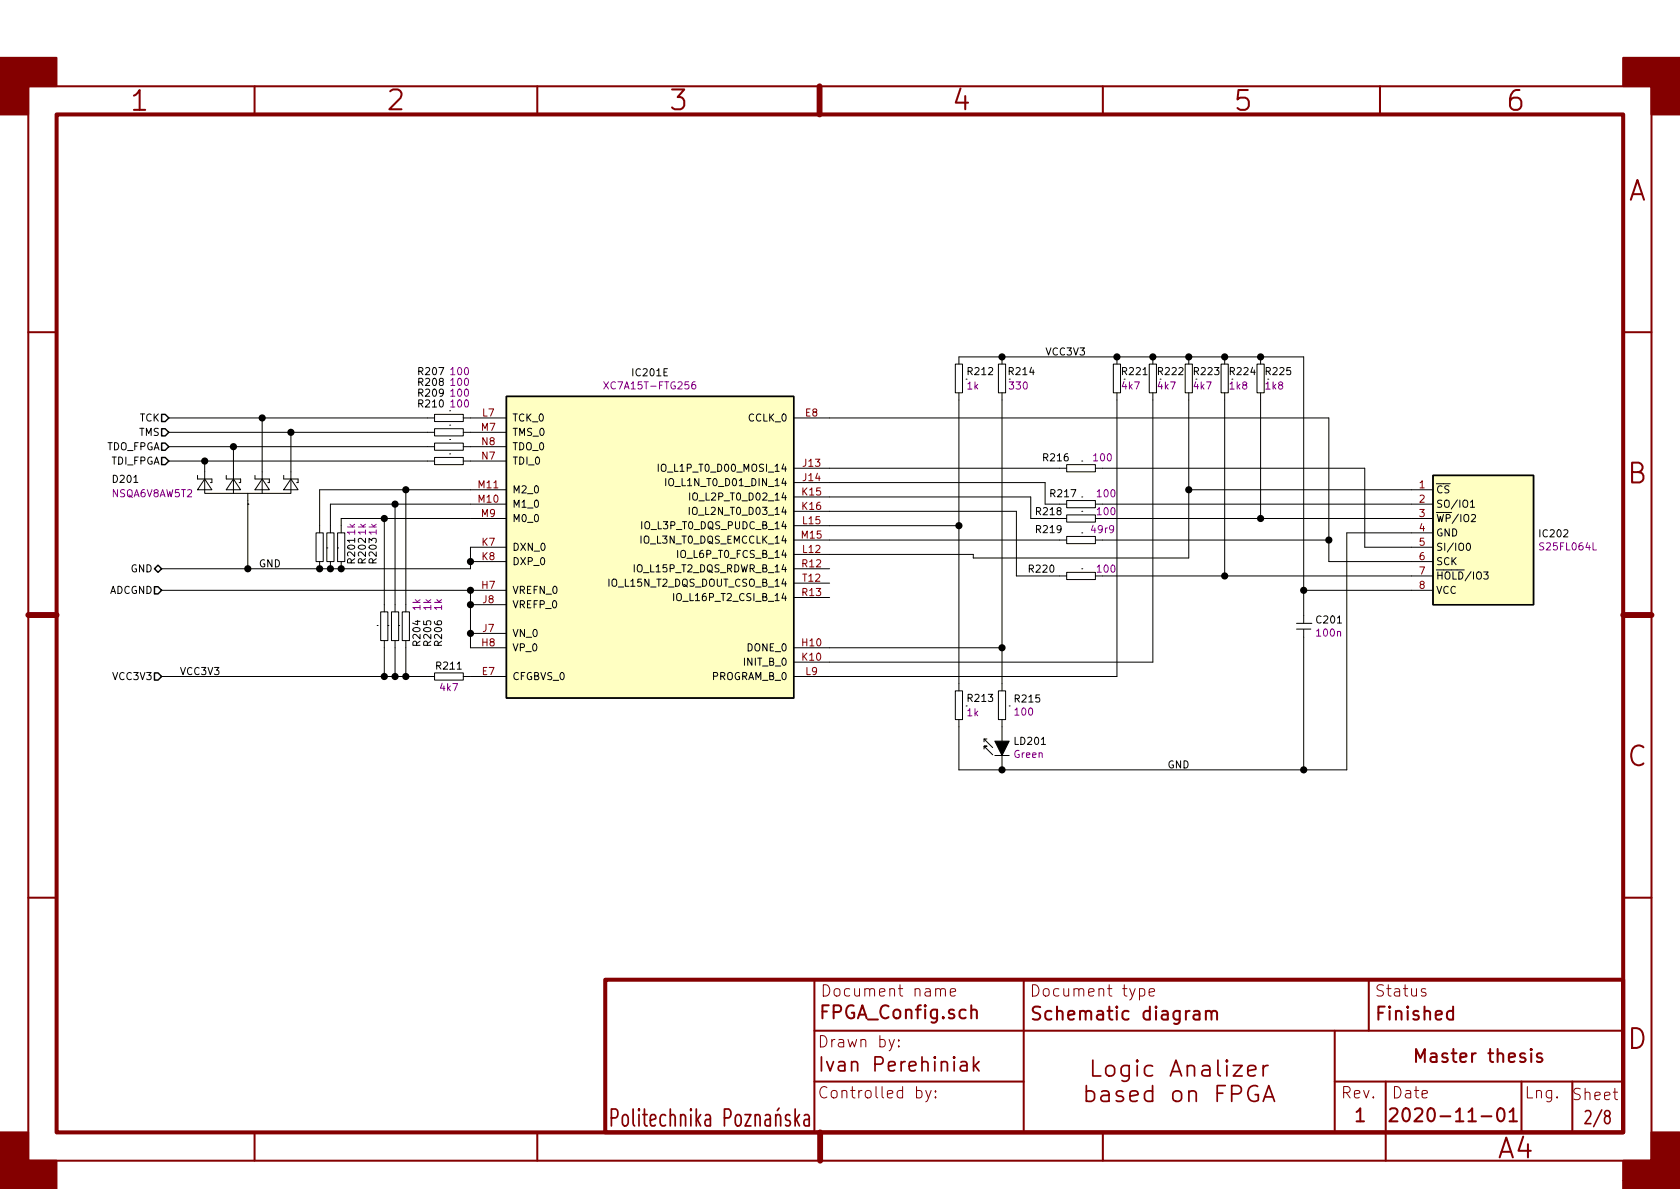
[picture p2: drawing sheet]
<svg xmlns="http://www.w3.org/2000/svg" width="297mm" height="210mm" viewBox="0 0 297 210" stroke-linecap="round" stroke-linejoin="round" font-family="sans-serif">
<g fill="none" stroke="#840000" stroke-width=".36">
<path d="M5 15.3h287v190h-287zM45 15.3v4.9M95 15.3v4.9M145 15.3v4.9M195 15.3v4.9M244 15.3v4.9M5 58.7h5M287 58.7h5M5 108.8h5M287 108.8h5M5 158.7h5M287 158.7h5"/>
<path d="M144 173.2v27M171.7 178.8a.57 .57 0 0 1 1 .1v1.2M171.7 177.8v2.3M181 173.2v27M211.1 178.9l.2-.1 .7 .1 .1 1.4M212.1 179.3l-.8 .1a.46 .46 0 0 0-.3 .5 .46 .46 0 0 0 .3 .4h.6l.2-.1M213.2 179a.57 .57 0 0 1 1 .1v1.2M213.2 178.8v1.5M214.2 179.1l.1-.2 .2-.1 .6 .1 .1 .2v1.2M242 173.2v9.1M256.9 178.9l-.6-.1-.5 .4 .1 .9 .4 .2 .6-.1M256.9 178v2.3"/>
<path d="M144 182.3h143M144 191.3h37M236 191.3h51M236 182.3v17.9M239.9 196.6l.6-.6v2.3M239.9 198.3h1.3M245 191.3v14M245.8 196.2l.3-.2h.5a.61 .61 0 0 1 .4 1l-1.4 1.3h1.5M250.4 187.8v-2.3l.7 1.6 .8-1.6v2.3M253 186.4l.2-.1 .7 .1 .1 1.4M254 186.8l-.8 .1a.46 .46 0 0 0-.3 .5 .46 .46 0 0 0 .3 .4l.8-.1M255.9 186.4l-.6-.1-.2 .1-.1 .2 .1 .3 .8 .2 .1 .2-.1 .4-.2 .1-.7-.1"/>
<path d="M256.6 186.3h.9M257 185.5v2l.1 .2 .4 .1M258.2 187l1.1-.2-.1-.4-.7-.1-.2 .1-.1 .2 .1 1.1 .2 .1 .7-.1M260.3 186.3v1.5M260.9 186.3a.59 .59 0 0 0-.6 .4M263.1 186.3h.9M263.5 185.5v2l.1 .2 .4 .1M264.8 186.5a.57 .57 0 0 1 1 .1v1.2M264.8 185.5v2.3M264.9 196.2a.56 .56 0 0 1 .6-.2 .56 .56 0 0 1 .4 .4 1.37 1.37 0 0 1-.4 1.9 .64 .64 0 0 1-.7-.5 1.96 1.96 0 0 1 .1-1.6zM266.8 187l1.1-.2-.1-.4-.7-.1-.2 .1-.1 .2 .1 1.1 .2 .1 .7-.1M266.9 196.6l.7-.6v2.3"/>
<path d="M266.9 198.3h1.3M269 191.3v8.9M269.6 186.4l-.5-.1-.2 .1-.1 .2 .1 .3 .7 .2 .1 .2-.1 .4-.2 .1-.6-.1M270.7 185.5l-.1 .1 .1 .1 .1-.1-.1-.1v.2M270.7 186.3v1.5M272.6 186.4l-.5-.1-.3 .1-.1 .2 .1 .3 .8 .2 .1 .2-.1 .4-.2 .1-.7-.1M278 191.3v8.9M45 200.2v5.1M95 200.2v5.1M145 200.2v5.1M195 200.2v5.1M287 208.8h5"/>
</g>
<path d="M10 20.2h277v180h-277zM107 173.2h180v27h-180z" fill="none" stroke="#840000" stroke-width=".71"/>
<path d="M144.9 15.3v4.9M5 108.8h5M287 108.8h5M145 200.2v5.1" fill="none" stroke="#840000" stroke-width="1"/>
<g fill="#840000" stroke="#840000" stroke-width=".36">
<path d="M0 10.2h10v5h-5v5h-5z"/>
<path d="M0 200.2h5v5.1h5v4.9h-10z"/>
<path d="M287 10.2h10v10h-5v-5h-5z"/>
<path d="M287 205.3h5v-5.1h5v10.1h-10z"/>
</g>
<g fill="none" stroke="#840000" stroke-width=".3">
<path d="M137.2 197.4l.2-.3h.3l.2 .2 .1 1.8M137.2 197.1v2M137.7 196l-.3 .4M139.6 197.3l-.4-.2a.54 .54 0 0 0-.3 .6 .54 .54 0 0 0 .5 .4 .55 .55 0 0 1 .4 .5 .55 .55 0 0 1-.4 .5h-.3l-.2-.1M140.6 196.1v3M140.8 198l.6 1.1M141.4 197.1l-.8 1.1M142.2 197.3l.2-.2h.4l.2 .2 .1 1.8M143.1 197.8l-.2 .2h-.5a.7 .7 0 0 0 0 1.1h.5l.2-.1M169.9 187.8l.2-.1 .7 .1 .2 .3v1.3M171 188.3l-.9 .1a.48 .48 0 0 0-.3 .5 .48 .48 0 0 0 .3 .5l.9-.2M172.1 186.9v2.5"/>
<path d="M172.4 188.4l.7 1M173.1 187.7l-1 1M192.1 193a.97 .97 0 0 1 1.4 .4v.8l-.1 .3a1.04 1.04 0 0 1-1.3 .1M192.1 192v2.8M193.2 187.5v2.8h1.4M194.8 193l.3-.1 .8 .1 .2 .3v1.5M195.7 188.7a.84 .84 0 0 1 1.4 .2v.8a.83 .83 0 0 1-.8 .6 .83 .83 0 0 1-.8-.6v-.8zM196.1 193.6l-1 .1a.55 .55 0 0 0-.3 .9l.3 .2 1-.2M198.5 193l-.7-.1-.3 .1-.1 .3 .1 .4 1 .3 .2 .2-.2 .4-.3 .2-.8-.2M199.6 188.4v2.3a.81 .81 0 0 1-1.2 .4M199.6 188.5l-.8-.1-.3 .1-.3 .4v.8l.3 .4 .3 .2 .8-.2M199.8 193.8l1.4-.2-.1-.6-.9-.1-.3 .1-.1 .3v1.1l.1 .2 .3 .2 .9-.2"/>
<path d="M201.1 187.5l-.2 .1 .2 .2 .1-.2-.1-.1v.3M201.1 188.4v1.9M203.8 188.5l-.9-.1-.3 .1-.2 .4v.8l.2 .4 .3 .2 .9-.2M203.8 193l-.9-.1-.3 .1-.2 .4v.8l.2 .4 .3 .2 .9-.2M203.8 192v2.8M206.9 190.3l1-2.8 1 2.8M207.2 189.5h1.4M207.5 193.2a.84 .84 0 0 1 1.4 .2v.8a.81 .81 0 0 1-.8 .6 .81 .81 0 0 1-.7-.6v-.8zM209.9 188.7a.77 .77 0 0 1 1.3 .1v1.5M209.9 188.4v1.9M210.2 193.2a.79 .79 0 0 1 1.3 .1v1.5M210.2 192.9v1.9"/>
<path d="M212.6 188.5l.3-.1 .9 .1 .1 .3v1.5M213.9 189.1l-.3 .1h-.7a.57 .57 0 0 0-.3 .9l.3 .2h.7l.3-.2M215.2 193.3h1M215.3 187.5v2.4l.2 .2 .3 .2M216.6 192h-1.4v2.8M216.9 187.5l-.1 .1 .1 .2 .2-.2-.2-.1v.3M216.9 188.4v1.9M217.8 193.4h1.1a.76 .76 0 0 0 .6-.7 .76 .76 0 0 0-.6-.7h-1.1v2.8M218.1 188.4h1.5l-1.5 1.9h1.5M220.6 189.4l1.4-.3-.1-.6-.8-.1-.3 .1-.2 .3v1.1l.2 .2 .3 .2 .8-.2M222.4 192.1a1.22 1.22 0 0 0-1.4 .2 1.22 1.22 0 0 0-.4 1.3 1.13 1.13 0 0 0 .6 1.1 1.13 1.13 0 0 0 1.3-.2v-.9h-.6M223.3 194.8l1-2.8 1 2.8"/>
<path d="M223.3 188.4v1.9M223.6 194h1.4M224.2 188.4a.74 .74 0 0 0-.9 .5"/>
</g>
<g fill="none" stroke="#840000" stroke-width=".18">
<path d="M166.3 175.1l.3-.3 .5 .1 .1 1.2M168 175.5l1-.2-.1-.4-.6-.1-.3 .3 .1 .9 .2 .1 .6-.1M201.5 174.9a.71 .71 0 0 1 .8 .1v1a.67 .67 0 0 1-.8 0M203.2 175.5l.9-.2-.1-.4-.5-.1-.3 .3 .1 .9 .2 .1 .5-.1M252.1 174.9a.49 .49 0 0 0-.8 .2l.1 .3 .5 .1 .2 .3v.2l-.2 .1-.6-.1M158.1 183.8l-.6 1.8-.3 .2M158.9 185h.1l-.1 .1v-.1v.1M158.9 183.9l.1 .1-.1 .1v-.2v.2M162.1 192.9a.68 .68 0 0 1 .8 .1l.1 .2-.1 .8-.3 .2-.5-.1M163.7 192.8l.5 1.4M164.6 192.8l-.6 1.8-.3 .2M165.4 194l.1 .1-.1 .1-.1-.1 .1-.1v.2"/>
<path d="M165.4 192.9l.1 .1-.1 .1-.1-.1 .1-.1v.2"/>
</g>
<g fill="none" stroke="#000" stroke-width=".18">
<path d="M29.8 76.4h47M29.8 73.9h47M29.8 79h47M41.3 79v8.2M46.4 73.9v13.3M51.4 76.4v10.8h-15.2v-5.7M76.8 75.8h5.1v1.3h-5.1zM76.8 73.3h5.1v1.2h-5.1zM76.8 78.4h5.1v1.2h-5.1zM79.5 75.2h.1M79.5 77.7h.1M81.9 76.4h7.6"/>
<path d="M81.9 73.9h7.6M81.9 79h7.6M140.3 73.9h94.6v25.4h18.5M168.9 64.4h1.3v5.1h-1.3zM169.5 64.4v-1.3h61v47.1M169.5 69.5v52.7M176.5 64.4h1.3v5.1h-1.3zM177.2 63.1v1.3M177.2 69.5v52.7M196.8 64.4h1.3v5.1h-1.3zM197.5 69.5v50.1h-57.2M197.5 63.1v1.3"/>
<path d="M203.2 64.4h1.3v5.1h-1.3zM203.8 69.5v47.6h-63.5M203.8 63.1v1.3M209.5 64.4h1.3v5.1h-1.3zM210.2 69.5v29.2h-38.1v-.7h-31.8M210.2 63.1v1.3M215.9 64.4h1.3v5.1h-1.3zM216.5 63.1v1.3M216.5 69.5v32.3M222.2 64.4h1.3v5.1h-1.3zM222.9 63.1v1.3M222.9 69.5v22.2"/>
<path d="M29.8 81.5h47M34.9 84.1v.6h2.6v.6h-.3M36.2 84.7l1.3 1.9h-2.6zM40 84.1v.6h2.5v.6h-.2M41.3 84.7l1.2 1.9h-2.5zM43.8 89.1h.1M43.8 87.2v13.4M45.1 84.1v.6h2.5v.6h-.2M46.4 84.7l1.2 1.9h-2.5zM50.2 84.1v.6h2.5v.6h-.2M51.4 84.7l1.3 1.9h-2.5zM55.9 94.2h1.2v5.1h-1.2z"/>
<path d="M56.5 99.3v1.3M57.8 94.2h1.3v5.1h-1.3zM57.8 96.9h.1M58.4 99.3v1.3M59.7 94.2h1.3v5.1h-1.3zM59.7 96.9h.1M60.3 99.3v1.3M67.9 91.7v16.5M69.8 89.1v19.1M71.8 86.6v21.6M76.8 80.9h5.1v1.3h-5.1zM79.5 80.3h.1"/>
<path d="M81.9 81.5h7.6M83.2 99.3h6.3M89.5 89.1h-31.1v5.1M89.5 91.7h-29.2v2.5M89.5 86.6h-33v7.6M89.5 96.8h-6.3v3.8h-54.6M112.1 99.9v1.2M113.5 92.2v1.3M116.4 82.1v1.3M117 82.3a.45 .45 0 0 1 .7 0 .88 .88 0 0 1-.3 1.1l-.3-.1a1.07 1.07 0 0 1-.1-1zM117.7 84.6v1.3M118.3 84.8l.2-.2a.45 .45 0 0 1 .6 .5v.4l-.2 .3h-.5a1 1 0 0 1-.1-1z"/>
<path d="M119.8 97.3v1.3M121.9 89.7v1.3M121.9 87.2v1.2M122.5 89.9a.45 .45 0 0 1 .7 0 .88 .88 0 0 1-.2 1.1l-.4-.1a1.07 1.07 0 0 1-.1-1zM122.5 87.3a.45 .45 0 0 1 .8 0 .88 .88 0 0 1-.3 1.1h-.3a1.07 1.07 0 0 1-.2-1.1zM140.3 95.5h48.3M140.3 82.8h48.3M140.3 85.3h44.5v3.8h3.8M140.3 87.9h41.9v3.8h6.4M140.3 90.4h39.4v11.4h8.9M140.3 93h29.2M188.6 94.9h5.1v1.2h-5.1z"/>
<path d="M188.6 82.2h5.1v1.2h-5.1zM188.6 88.5h5.1v1.3h-5.1zM188.6 91.1h5.1v1.2h-5.1zM191.3 94.2h.1M191.3 81.5h.1M191.3 87.9h.1M191.3 90.4h.1M193.7 95.5h41.2M193.7 82.8h47.6v14h12.1M193.7 89.1h59.7M194.9 91.7h58.5M210.2 86.6h43.2"/>
<path d="M253.4 94.2h-15.3v41.9h-68.6v-8.9M259.4 96.2l.2-.1a.67 .67 0 0 1 .4 .6 .67 .67 0 0 1-.4 .6l-.3-.2v-.3zM260 88.8l.3-.4v1.3M260 89.7h.7M260.2 91.1l.5-.1 .2 .3-.1 .2-.7 .7h.8M28.6 119.6h48.2M28.6 104.4h60.9M66.7 110.6h.1M67.3 108.2h1.3v5.1h-1.3zM67.9 113.3v6.3M68.6 110.6h.1M69.2 108.2h1.3v5.1h-1.3z"/>
<path d="M69.8 113.3v6.3M70.5 110.6h.1M71.1 108.2h1.3v5.1h-1.3zM71.8 113.3v6.3M76.8 119h5.1v1.3h-5.1zM81.9 119.6h7.6M83.2 104.4v10.1h6.3M83.2 112h6.3M83.2 106.9h6.3M107.7 102.4v1.3M119.1 104.9v1.3M140.3 114.5h36.9"/>
<path d="M140.3 100.6h6.4M140.3 105.7h6.4M140.3 103.1h6.4M188.6 101.2h5.1v1.3h-5.1zM191.3 100.6h.1M194.9 101.8h58.5M229.2 110.2h2.6M229.2 111.2h2.6M230.5 104.4h22.9M230.5 111.3v24.8M231.8 110.2h.1M262.3 101.1h.8l-.4 .5 .4 .1-.1 .7h-.5l-.2-.1"/>
<path d="M168.9 122.2h1.3v5h-1.3zM174 132.5v-.6h.5h-.5l1.5 1.6M174 130.7v.5M174.5 130.7h-.5l1.5 1.5M175.9 133.6h2.5M176.5 122.2h1.3v5h-1.3zM177.2 127.2v3.9M177.2 133.6v2.5M178.4 124.8h.1"/>
</g>
<g fill="#ffffc2" stroke="#ffffc2" stroke-width=".18">
<path d="M253.4 84.1h17.7v22.8h-17.7z"/>
<path d="M89.5 70.1h50.8v53.3h-50.8z"/>
</g>
<path d="M28.6 75.8h.6l.6 .6-.6 .7h-.6zM28.6 78.4h.6l.6 .6-.6 .6h-.6zM28.6 73.3h.6l.6 .6-.6 .6h-.6zM89.5 70.1h50.8v53.3h-50.8zM27.9 99.9l.7 .7-.7 .6-.6-.6zM28.6 80.9h.6l.6 .6-.6 .7h-.6zM253.4 84.1h17.7v22.8h-17.7zM27.3 119h.6l.7 .6-.7 .7h-.6zM27.3 103.8h.6l.7 .6-.7 .6h-.6z" fill="none" stroke="#000" stroke-width=".25"/>
<path d="M106.8 67.5l.8 1.3M107.6 67.5l-.8 1.3M122.9 67.5l-.4 .1-.2 .5 .1 .6 .2 .1 .3-.1 .1-.2-.1-.4-.3-.1-.3 .2M281.7 96v1.3h.6" fill="none" stroke="#840084" stroke-width=".18"/>
<path d="M175.9 131.1h2.5l-1.2 2.5z" fill="#000" stroke="#000" stroke-width=".18"/>
<g fill="#000" stroke="#000" stroke-width=".25">
<circle cx="41.3" cy="79" r=".51"/>
<circle cx="46.4" cy="73.9" r=".51"/>
<circle cx="51.4" cy="76.4" r=".51"/>
<circle cx="177.2" cy="63.1" r=".51"/>
<circle cx="197.5" cy="63.1" r=".51"/>
<circle cx="203.8" cy="63.1" r=".51"/>
<circle cx="210.2" cy="63.1" r=".51"/>
<circle cx="216.5" cy="63.1" r=".51"/>
<circle cx="222.9" cy="63.1" r=".51"/>
<circle cx="36.2" cy="81.5" r=".51"/>
<circle cx="67.9" cy="91.7" r=".51"/>
<circle cx="69.9" cy="89.1" r=".51"/>
<circle cx="71.8" cy="86.6" r=".51"/>
<circle cx="83.2" cy="99.3" r=".51"/>
<circle cx="169.5" cy="93" r=".51"/>
<circle cx="210.2" cy="86.6" r=".51"/>
<circle cx="222.9" cy="91.7" r=".51"/>
<circle cx="235" cy="95.5" r=".51"/>
<circle cx="43.8" cy="100.6" r=".51"/>
<circle cx="56.5" cy="100.6" r=".51"/>
<circle cx="58.4" cy="100.6" r=".51"/>
<circle cx="60.3" cy="100.6" r=".51"/>
<circle cx="67.9" cy="119.6" r=".51"/>
<circle cx="69.9" cy="119.6" r=".51"/>
<circle cx="71.8" cy="119.6" r=".51"/>
<circle cx="83.2" cy="112" r=".51"/>
<circle cx="83.2" cy="104.4" r=".51"/>
<circle cx="83.2" cy="106.9" r=".51"/>
<circle cx="177.2" cy="114.5" r=".51"/>
<circle cx="216.5" cy="101.8" r=".51"/>
<circle cx="230.5" cy="104.4" r=".51"/>
<circle cx="177.2" cy="136.1" r=".51"/>
<circle cx="230.5" cy="136.1" r=".51"/>
</g>
<g font-size="4.9" fill="#840000">
<text x="23.3" y="19.6">1</text>
<text x="68.7" y="19.5">2</text>
<text x="118.6" y="19.5">3</text>
<text x="168.7" y="19.5">4</text>
<text x="218.5" y="19.6">5</text>
<text x="266.6" y="19.6">6</text>
<text x="287.8" y="35.5">A</text>
<text x="287.8" y="85.5">B</text>
<text x="287.8" y="135.5">C</text>
<text x="287.8" y="185.5">D</text>
<text x="264.9" y="204.8">A4</text>
</g>
<text font-size="4.2" fill="#840000" x="107.5" y="199.3">Politechnika Poznaska</text>
<text font-size="3.5" fill="#840000" x="144.5" y="189.5">Ivan Perehiniak</text>
<g font-size="3.2" fill="#840000">
<text x="144.7" y="180.2">FPGA_Config.sch</text>
<text x="182" y="180.4">Schematic diagram</text>
<text x="243" y="180.4">Finished</text>
<text x="248.8" y="198.4">2020-11-01</text>
<text x="280.8" y="198.8">2/8</text>
</g>
<g font-size="2.8" fill="#840000">
<text x="145" y="176.2">Document name</text>
<text x="182" y="176.2">Document type</text>
<text x="243" y="176.2">Status</text>
<text x="144.5" y="185.2">Drawn by:</text>
<text x="144.5" y="194.3">Controlled by:</text>
<text x="237" y="194.3">Rev.</text>
<text x="246" y="194.3">Date</text>
<text x="269.5" y="194.3">Lng.</text>
<text x="277.8" y="194.6">Sheet</text>
</g>
<g font-size="1.8">
<text x="184.8" y="62.9">VCC3V3</text>
<text x="74.1" y="68.2">R208</text>
<text x="74.1" y="66.3">R207</text>
<text x="74.1" y="70.1">R209</text>
<text x="112" y="66.5">IC201E</text>
<text x="171.2" y="66.3">R212</text>
<text x="178.5" y="66.3">R214</text>
<text x="198.5" y="66.3">R221</text>
<text x="204.9" y="66.3">R222</text>
<text x="211.2" y="66.3">R223</text>
<text x="217.6" y="66.3">R224</text>
<text x="223.9" y="66.3">R225</text>
<text x="24.6" y="77.1">TMS</text>
<text x="24.7" y="74.5">TCK</text>
<text x="74.1" y="72.1">R210</text>
<text x="90.6" y="74.5">TCK_0</text>
<text x="90.6" y="77.1">TMS_0</text>
<text x="132.4" y="74.5">CCLK_0</text>
<text x="18.7" y="79.6">TDO_FPGA</text>
<text x="19.6" y="82.2">TDI_FPGA</text>
<text x="90.6" y="82.2">TDI_0</text>
<text x="90.6" y="79.6">TDO_0</text>
<text x="117.5" y="83.4">IO_L1P_T0_D00_MOSI_14</text>
<text x="184.6" y="81.6">R216</text>
<text x="20.1" y="85.4">D201</text>
<text x="90.6" y="89.8">M1_0</text>
<text x="90.6" y="87.2">M2_0</text>
<text x="118.9" y="86">IO_L1N_T0_D01_DIN_14</text>
<text x="123" y="88.5">IO_L2P_T0_D02_14</text>
<text x="185.9" y="87.9">R217</text>
<text x="253.9" y="87.2">CS</text>
<text x="253.9" y="89.8">SO/IO1</text>
<text x="90.6" y="92.3">M0_0</text>
<text x="114.1" y="93.6">IO_L3P_T0_DQS_PUDC_B_14</text>
<text x="122.9" y="91.1">IO_L2N_T0_D03_14</text>
<text x="183.3" y="94.3">R219</text>
<text x="183.3" y="91.1">R218</text>
<text x="253.9" y="92.3">WP/IO2</text>
<text x="253.9" y="94.9">GND</text>
<text x="272.4" y="95">IC202</text>
<text x="23.1" y="101.2">GND</text>
<text x="45.7" y="100.3">GND</text>
<text x="62.8" y="99.5" transform="rotate(-90 62.8 99.5)">R201</text>
<text x="64.7" y="99.5" transform="rotate(-90 64.7 99.5)">R202</text>
<text x="66.6" y="99.5" transform="rotate(-90 66.6 99.5)">R203</text>
<text x="90.6" y="97.4">DXN_0</text>
<text x="90.6" y="99.9">DXP_0</text>
<text x="112.7" y="101.2">IO_L15P_T2_DQS_RDWR_B_14</text>
<text x="113.8" y="96.1">IO_L3N_T0_DQS_EMCCLK_14</text>
<text x="120.4" y="98.7">IO_L6P_T0_FCS_B_14</text>
<text x="182" y="101.3">R220</text>
<text x="253.9" y="97.4">SI/IO0</text>
<text x="253.9" y="99.9">SCK</text>
<text x="19.3" y="105">ADCGND</text>
<text x="90.6" y="105">VREFN_0</text>
<text x="90.6" y="107.6">VREFP_0</text>
<text x="108.3" y="103.8">IO_L15N_T2_DQS_DOUT_CSO_B_14</text>
<text x="120" y="106.3">IO_L16P_T2_CSI_B_14</text>
<text x="253.9" y="102.5">HOLD/IO3</text>
<text x="253.9" y="105">VCC</text>
<text x="90.6" y="112.6">VN_0</text>
<text x="232.9" y="110.3">C201</text>
<text x="31.7" y="119.4">VCC3V3</text>
<text x="74.3" y="114.1" transform="rotate(-90 74.3 114.1)">R204</text>
<text x="76.3" y="114.1" transform="rotate(-90 76.3 114.1)">R205</text>
<text x="77.3" y="118.4">R211</text>
<text x="78.2" y="114.1" transform="rotate(-90 78.2 114.1)">R206</text>
<text x="90.6" y="115.2">VP_0</text>
<text x="131.7" y="117.7">INIT_B_0</text>
<text x="132.2" y="115.2">DONE_0</text>
<text x="20.2" y="120.3">VCC3V3</text>
<text x="90.6" y="120.3">CFGBVS_0</text>
<text x="125.9" y="120.3">PROGRAM_B_0</text>
<text x="171.2" y="124.1">R213</text>
<text x="179.6" y="124.2">R215</text>
<text x="179.5" y="131.7">LD201</text>
<text x="206.4" y="135.9">GND</text>
</g>
<g font-size="1.8" fill="#840084">
<text x="79.8" y="68.2">100</text>
<text x="79.8" y="66.3">100</text>
<text x="79.8" y="70.1">100</text>
<text x="107.5" y="68.9">XC7A15T-FTG256</text>
<text x="171" y="68.9">1k</text>
<text x="178.6" y="68.9">330</text>
<text x="198.5" y="68.9">4k7</text>
<text x="204.8" y="68.9">4k7</text>
<text x="211.2" y="68.9">4k7</text>
<text x="217.5" y="68.9">1k8</text>
<text x="223.9" y="68.9">1k8</text>
<text x="79.8" y="72.1">100</text>
<text x="193.5" y="81.6">100</text>
<text x="19.8" y="87.9">NSQA6V8AW5T2</text>
<text x="194.1" y="87.9">100</text>
<text x="62.8" y="94.6" transform="rotate(-90 62.8 94.6)">1k</text>
<text x="64.7" y="94.6" transform="rotate(-90 64.7 94.6)">1k</text>
<text x="66.6" y="94.6" transform="rotate(-90 66.6 94.6)">1k</text>
<text x="193.1" y="94.3">49r9</text>
<text x="194.1" y="91.1">100</text>
<text x="194.1" y="101.3">100</text>
<text x="272.5" y="97.3">S25FL064L</text>
<text x="74.3" y="107.9" transform="rotate(-90 74.3 107.9)">1k</text>
<text x="76.3" y="107.9" transform="rotate(-90 76.3 107.9)">1k</text>
<text x="78.2" y="107.9" transform="rotate(-90 78.2 107.9)">1k</text>
<text x="232.9" y="112.6">100n</text>
<text x="77.9" y="122.2">4k7</text>
<text x="171" y="126.7">1k</text>
<text x="179.6" y="126.5">100</text>
<text x="179.3" y="134">Green</text>
</g>
<g font-size="1.8" fill="#840000">
<text x="85.1" y="76.2">M7</text>
<text x="85.3" y="73.7">L7</text>
<text x="142.4" y="73.7">E8</text>
<text x="85.2" y="81.3">N7</text>
<text x="85.2" y="78.7">N8</text>
<text x="142" y="82.5">J13</text>
<text x="84.7" y="88.9">M10</text>
<text x="84.7" y="86.4">M11</text>
<text x="141.9" y="87.6">K15</text>
<text x="142" y="85.1">J14</text>
<text x="251" y="86.4">1</text>
<text x="251" y="88.9">2</text>
<text x="85.1" y="91.4">M9</text>
<text x="141.8" y="95.2">M15</text>
<text x="141.9" y="90.2">K16</text>
<text x="142" y="92.7">L15</text>
<text x="251" y="91.4">3</text>
<text x="251" y="94">4</text>
<text x="85.2" y="96.5">K7</text>
<text x="85.2" y="99.1">K8</text>
<text x="141.9" y="100.3">R12</text>
<text x="142" y="97.8">L12</text>
<text x="251" y="96.5">5</text>
<text x="251" y="99.1">6</text>
<text x="251" y="101.6">7</text>
<text x="85.2" y="104.1">H7</text>
<text x="85.4" y="106.7">J8</text>
<text x="141.9" y="105.4">R13</text>
<text x="142" y="102.9">T12</text>
<text x="251" y="104.1">8</text>
<text x="85.4" y="111.8">J7</text>
<text x="85.2" y="114.3">H8</text>
<text x="85.3" y="119.4">E7</text>
<text x="141.9" y="114.3">H10</text>
<text x="141.9" y="116.8">K10</text>
<text x="142.5" y="119.4">L9</text>
</g>
</svg>
